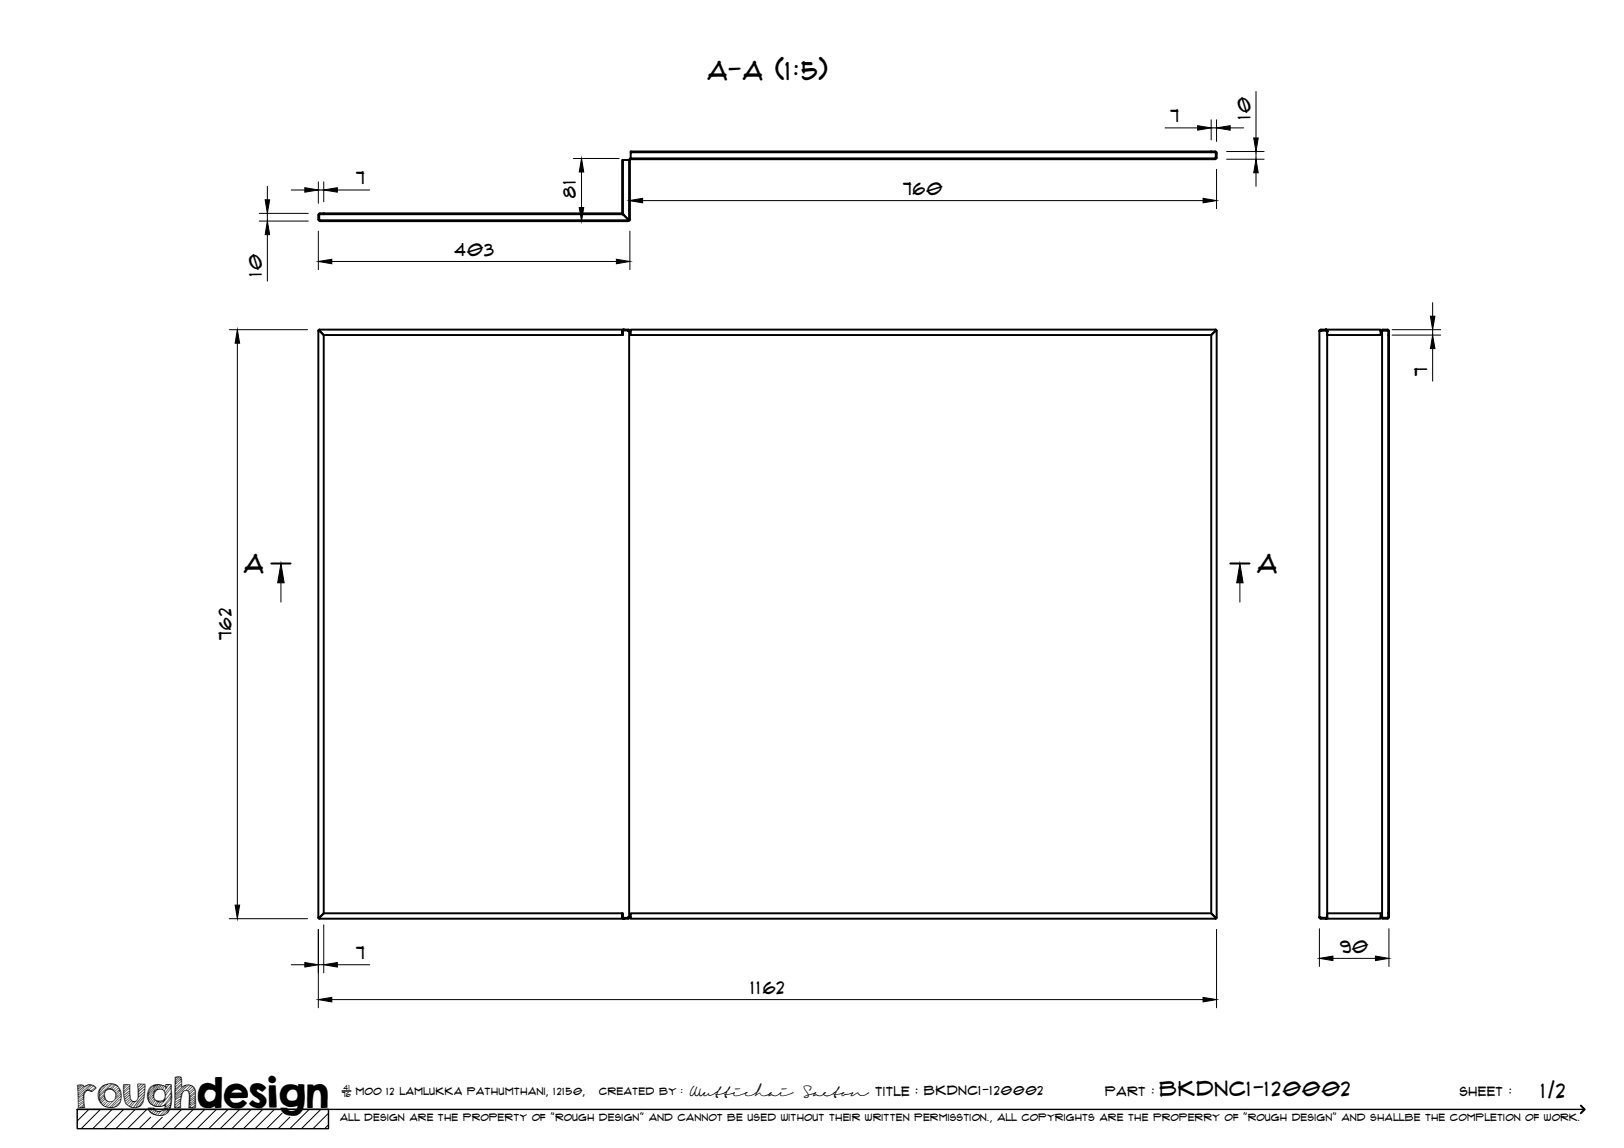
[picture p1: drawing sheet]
<svg xmlns="http://www.w3.org/2000/svg" width="420mm" height="297mm" viewBox="0 0 420 297" stroke-linecap="round" stroke-linejoin="round" font-family="sans-serif">
<!-- layer: Visible -->
<g fill="none" stroke="#000" stroke-width=".51">
<path d="M163.2 39.4v-.2h150.2v.2h-150.2v1.6M314.4 39.2h-1v.2h1l.2 .2M314.4 39.2l.4 .4v1.2l-.4 .4M314.4 39.4l.2 .2v1.2l-.2 .2M314.6 39.5v.1M314.6 39.6v1.2M82.4 55.6v1.2M82.4 55.6l.4-.4h1v.2h-1l-.2 .2M82.4 56.8l.4 .4M82.5 55.6v1.2M82.6 56.8l.2 .2h79.8M82.6 55.5v.1"/>
<path d="M82.6 56.8v.1M82.6 55.6v1.2M82.8 57.2h79.8M161 55.2l.4 .4M161 55.4h-77.2v-.2h77.2v.2l1.5 1.4M161.2 55.2l.2 .4M161.2 41.4h-.2v13.8M161.4 55.6l1.2 1.2M162.5 56.8l.1 .2M162.6 56.8h.2M162.8 56.8l-.2 .2M162.8 41.4h-1.6v13.8h-.2"/>
<path d="M162.8 41.4v15.4M163.2 41l-.4 .4M314.4 41.2h-151.2l-.2 .2v15.4l-.4 .4M314.6 40.8l-.2 .2h-151.2M314.6 40.8v.1M82.4 85.5h.2l1.2 1.2v149.6l-1.4 1.2v-152l.4 .2M82.6 85.3l.2 .4M82.8 85.7h.1M161.4 85.3h-78.8l1.2 1.4h77.2v-1.1M161.4 85.3h1.2l.4 .4M161.4 85.3l-.4 .2v1.2h.2v-1.2h1.4M162.6 85.5v.2z"/>
<path d="M162.6 85.7h.2M162.6 85.5l.2 .2M162.8 85.7v151.6l-.2 .2M162.8 85.7h.4M314.3 85.7h.1M314.6 85.3l-.3 .4 .3-.4h-151.4v1.4h150.2l.9-1M314.8 85.5l-.4 .2M341.4 85.7h.1M341.8 85.5l-.4 .2v151.6l.4 .2M341.8 85.5h1.2M341.8 85.5h-.1M343 85.5l.4 .2v151.6"/>
<path d="M343 85.3h14.2v.4M343 85.3l.4 .4zM343 85.3h-1.3l-.3 .4M343 85.5h.1M343.3 85.6l.1 1.1h13.8v-1M357.2 85.7h.4M357.4 85.7l.4-.4h1.4l.2 .4v1h-.2v-1M357.6 85.7v151.6M357.7 85.5h.1M357.8 85.5h1.2M357.8 85.5l-.2 .2M359 85.5h.1"/>
<path d="M359 85.5l.2 .2M359.2 86.7v149.6M359.4 86.7h-.2M359.4 86.7v149.6M82.8 237.3l-.4 .2M82.8 237.3h.1M82.8 237.3l-.2 .4h78.8M161 237.4v-1.1h-77.2l-1.2 1.2v.2M162.6 237.5l-1.4-.1v-1.1h-.2v1.2l.4 .2M162.6 237.3l-.1 .2zM162.6 237.3h.6M163 237.3l-.4 .4h-1.2"/>
<path d="M163.2 236.3h150.2l1.2 1.4h-151.4zM314.3 237.3l.3 .4M314.4 237.3l.4 .2v-152l-1.4 1.2v149.6l1.2 1.2h.2M314.4 237.3h-.1M341.4 237.3l.3 .4h1.3M341.4 237.3h.1M341.7 237.5h.1M341.8 237.5h1.2M343.1 237.5h-.1M343.4 237.3l-.4 .4M343.4 237.3l-.4 .2M343.4 237.3v-1h13.8v1.4h-14.2"/>
<path d="M343.4 237.3l-.1 .1M357.2 237.3h.4M357.6 237.3l.2 .2M357.7 237.5h.1M359 237.5h.1M359 237.5h-1.2h1.2M359.2 236.3h.2v1l-.2 .3-1.4 .1-.4-.4M359.2 236.3v1l-.2 .2M359.2 236.3h.2M359.2 237.3l-.2 .2"/>
</g>
<g fill="#000">
<circle cx="161.4" cy="85.3" r=".25"/>
<circle cx="341.4" cy="85.7" r=".25"/>
<circle cx="341.8" cy="85.5" r=".25"/>
<circle cx="343" cy="85.3" r=".25"/>
<circle cx="343.4" cy="85.7" r=".25"/>
<circle cx="161.4" cy="237.7" r=".25"/>
<circle cx="341.4" cy="237.3" r=".25"/>
<circle cx="341.8" cy="237.5" r=".25"/>
<circle cx="343" cy="237.7" r=".25"/>
</g>
<!-- layer: TitleBlock -->
<path d="M20 287h65v5h-65zM20 287h390M88.5 282.3h2.3" fill="none" stroke="#000" stroke-width=".36"/>
<path d="M409 286.1l1 .9-1 1" fill="none" stroke="#000" stroke-width=".51"/>
<g fill="none" stroke="#000" stroke-width=".26">
<path d="M23 287l-3 3.1M26 287l-5 5M29 287l-5 5M32 287l-5 5M35 287l-5 5M38 287l-5 5M39 289.1l-3 2.9M42 289.1l-3 2.9M47 287l-5 5M50 287l-5 5M53 287l-5 5M56 287l-5 5"/>
<path d="M59 287l-5 5M62 287l-5 5M65 287l-5 5M68 287l-5 5M71 287l-5 5M73 288l-4 4M75 289.1l-3 2.9M80 287l-5 5M83 287l-5 5M85 288l-4 4M85 291l-1 1"/>
</g>
<!-- layer: FD_Dimensions -->
<g fill="none" stroke="#000" stroke-width=".26">
<path d="M301.4 33.1h8.5M313.4 31v5.2M313.4 33.1h1.3M314.7 31v5.6M317.4 39.2h9.6M318.3 33.1h3.5M325 23.7v12M325 39.2v2M67.1 55.2h12.7M67.1 57.2h12.7M69.2 48.2v3.5M69.2 55.2v2"/>
<path d="M75.4 49.2h3.5M82.4 47.1v5.5M82.4 59.8v10M82.4 49.2h1.4M83.8 47.1v5.1M87.3 49.2h8.4M148.4 41h11.8M150.5 44.5v9.2M152.5 57.2h1M162.8 54v.9M163 59.8v10M166.3 51.9h145"/>
<path d="M314.7 43.8v10.2M317.4 41.2h9.6M325 44.7v3.5M69.2 60.7v12.1M85.9 67.7h73.6M370.6 78.3v3.5M59.3 85.3h20.3M61.4 88.8v145.4M360.2 85.3h12.5M360.2 86.7h12.5M370.6 85.3v1.4M370.6 90.2v8.4"/>
<path d="M59.3 237.7h20.3M83.8 239.3v12.4M75.4 249.6h3.5M82.4 240.5v20.3M82.4 249.6h1.4M85.9 258.6h225.4M87.3 249.6h8.4M314.7 240.5v20.3M341.4 240.3v9.8M344.8 248h11.1M359.3 240.3v9.8"/>
</g>
<g fill="#000" stroke="#000" stroke-width=".26">
<path d="M309.9 32.5l3.5 .6-3.5 .6zM314.7 33.1l3.6-.6v1.2zM324.4 35.7h1.1l-.5 3.5zM68.6 51.7h1.2l-.6 3.5zM78.9 48.6l3.5 .6-3.5 .5zM83.8 49.2l3.5-.6v1.1zM149.9 53.7h1.1l-.5 3.5zM150.5 41l.5 3.5h-1.1zM162.8 51.9l3.5-.6v1.2zM311.3 51.3l3.4 .6-3.4 .6zM325 41.2l.5 3.5h-1.1zM69.2 57.2l.6 3.5h-1.2z"/>
<path d="M82.4 67.7l3.5-.6v1.1zM159.5 67.1l3.5 .6-3.5 .5zM61.4 85.3l.6 3.5h-1.2zM370.1 81.8h1.1l-.6 3.5zM370.6 86.7l.6 3.5h-1.1zM60.8 234.2h1.2l-.6 3.5zM78.9 249.1l3.5 .5-3.5 .6zM82.4 258.6l3.5-.5v1.1zM83.8 249.6l3.5-.5v1.1zM311.3 258.1l3.4 .5-3.4 .6zM341.4 248l3.4-.6v1.1zM355.9 247.4l3.4 .6-3.4 .5z"/>
</g>
<!-- layer: Hatching -->
<g fill="none" stroke="#000" stroke-width=".26">
<path d="M313.5 39.2l-.1 .2M314 39.2l-.2 .2M314.4 39.2l-.2 .2M314.7 39.4l-.2 .1M314.7 39.8l-.1 .1M82.6 56l-.2 .2M82.6 56.4l-.2 .2M82.6 56.9l-.2 .1M82.6 55.5l-.2 .2M82.9 55.2l-.2 .2M82.9 57l-.2 .2M83.3 55.2l-.2 .2"/>
<path d="M83.3 57l-.2 .2M83.8 55.2l-.2 .2M83.8 57l-.2 .2M84.2 57l-.2 .2M84.7 57l-.2 .2M85.1 57l-.2 .2M85.6 57l-.2 .2M86 57l-.2 .2M86.5 57l-.2 .2M86.9 57l-.2 .2M87.4 57l-.2 .2M87.8 57l-.2 .2"/>
<path d="M88.3 57l-.2 .2M88.7 57l-.2 .2M89.2 57l-.2 .2M89.6 57l-.2 .2M90.1 57l-.2 .2M90.5 57l-.2 .2M91 57l-.2 .2M91.4 57l-.2 .2M91.9 57l-.2 .2M92.3 57l-.2 .2M92.8 57l-.2 .2M93.2 57l-.2 .2"/>
<path d="M93.7 57l-.2 .2M94.1 57l-.2 .2M94.6 57l-.2 .2M95 57l-.2 .2M95.5 57l-.3 .2M95.9 57l-.2 .2M96.4 57l-.2 .2M96.8 57l-.2 .2M97.3 57l-.3 .2M97.7 57l-.2 .2M98.1 57l-.1 .2M98.6 57l-.2 .2"/>
<path d="M99.1 57l-.3 .2M99.5 57l-.2 .2M99.9 57l-.1 .2M100.4 57l-.2 .2M100.8 57l-.2 .2M101.3 57l-.2 .2M101.7 57l-.2 .2M102.2 57l-.2 .2M102.6 57l-.2 .2M103.1 57l-.2 .2M103.5 57l-.2 .2M104 57l-.2 .2"/>
<path d="M104.4 57l-.2 .2M104.9 57l-.2 .2M105.3 57l-.2 .2M105.8 57l-.2 .2M106.2 57l-.2 .2M106.7 57l-.2 .2M107.1 57l-.2 .2M107.6 57l-.2 .2M108 57l-.2 .2M108.5 57l-.2 .2M108.9 57l-.2 .2M109.4 57l-.2 .2"/>
<path d="M109.8 57l-.2 .2M110.3 57l-.2 .2M110.7 57l-.2 .2M111.2 57l-.2 .2M111.6 57l-.2 .2M112.1 57l-.2 .2M112.5 57l-.2 .2M113 57l-.2 .2M113.4 57l-.2 .2M113.9 57l-.2 .2M114.3 57l-.2 .2M114.8 57l-.2 .2"/>
<path d="M115.2 57l-.2 .2M115.7 57l-.2 .2M116.1 57l-.2 .2M116.6 57l-.2 .2M117 57l-.2 .2M117.5 57l-.2 .2M117.9 57l-.2 .2M118.4 57l-.2 .2M118.8 57l-.2 .2M119.3 57l-.2 .2M119.7 57l-.2 .2M120.2 57l-.2 .2"/>
<path d="M120.6 57l-.2 .2M121.1 57l-.2 .2M121.5 57l-.2 .2M121.9 57l-.1 .2M122.4 57l-.2 .2M122.9 57l-.3 .2M123.3 57l-.2 .2M123.7 57l-.2 .2M124.2 57l-.2 .2M124.7 57l-.3 .2M125.1 57l-.2 .2M125.5 57l-.2 .2"/>
<path d="M126 57l-.2 .2M126.4 57l-.2 .2M126.9 57l-.2 .2M127.3 57l-.2 .2M127.8 57l-.2 .2M128.2 57l-.2 .2M128.7 57l-.2 .2M129.1 57l-.2 .2M129.6 57l-.2 .2M130 57l-.2 .2M130.5 57l-.2 .2M130.9 57l-.2 .2"/>
<path d="M131.4 57l-.2 .2M131.8 57l-.2 .2M132.3 57l-.2 .2M132.7 57l-.2 .2M133.2 57l-.2 .2M133.6 57l-.2 .2M134.1 57l-.2 .2M134.5 57l-.2 .2M135 57l-.2 .2M135.4 57l-.2 .2M135.9 57l-.2 .2M136.3 57l-.2 .2"/>
<path d="M136.8 57l-.2 .2M137.2 57l-.2 .2M137.7 57l-.2 .2M138.1 57l-.2 .2M138.6 57l-.2 .2M139 57l-.2 .2M139.5 57l-.2 .2M139.9 57l-.2 .2M140.4 57l-.2 .2M140.8 57l-.2 .2M141.3 57l-.2 .2M141.7 57l-.2 .2"/>
<path d="M142.2 57l-.2 .2M142.6 57l-.2 .2M143 57l-.1 .2M143.5 57l-.2 .2M144 57l-.3 .2M144.4 57l-.2 .2M144.8 57l-.1 .2M145.3 57l-.2 .2M145.8 57l-.3 .2M146.2 57l-.2 .2M146.6 57l-.1 .2M147.1 57l-.2 .2"/>
<path d="M147.6 57l-.3 .2M148 57l-.2 .2M148.4 57l-.1 .2M148.9 57l-.2 .2M149.3 57l-.2 .2M149.8 57l-.2 .2M150.2 57l-.2 .2M150.7 57l-.2 .2M151.1 57l-.2 .2M151.6 57l-.2 .2M152 57l-.2 .2M152.5 57l-.2 .2"/>
<path d="M152.9 57l-.2 .2M153.4 57l-.2 .2M153.8 57l-.2 .2M154.3 57l-.2 .2M154.7 57l-.2 .2M155.2 57l-.2 .2M155.6 57l-.2 .2M156.1 57l-.2 .2M156.5 57l-.2 .2M157 57l-.2 .2M157.4 57l-.2 .2M157.9 57l-.2 .2"/>
<path d="M158.3 57l-.2 .2M158.8 57l-.2 .2M159.2 57l-.2 .2M159.7 57l-.2 .2M160.1 57l-.2 .2M160.6 57l-.2 .2M161 57l-.2 .2M161.5 57l-.2 .2M161.9 57l-.2 .2M162.4 57l-.2 .2M163 41.6l-.2 .2M163 42l-.2 .2"/>
<path d="M163 42.5l-.2 .2M163 42.9l-.2 .2M163 43.4l-.2 .2M163 43.8l-.2 .2M163 44.3l-.2 .2M163 44.7l-.2 .2M163 45.2l-.2 .2M163 45.6l-.2 .2M163 46.1l-.2 .2M163 46.5l-.2 .2M163 47l-.2 .2M163 47.4l-.2 .2"/>
<path d="M163 48.8l-.2 .2M163 47.9l-.2 .2M163 49.2l-.2 .2M163 48.3l-.2 .2M163 49.7l-.2 .2M163 50.1l-.2 .2M163 50.6l-.2 .2M163 51l-.2 .2M163 51.5l-.2 .2M163 51.9l-.2 .2M163 52.4l-.2 .2M163 52.8l-.2 .2"/>
<path d="M163 53.3l-.2 .2M163 53.7l-.2 .2M163 54.2l-.2 .2M163 54.6l-.2 .2M163 55.1l-.2 .2M163 55.5l-.2 .2M163 56l-.2 .2M163 56.4l-.2 .2M163 56.9l-.4 .3M163.1 41l-.3 .3M163.5 41l-.2 .2M164 41l-.2 .2"/>
<path d="M164.4 41l-.2 .2M164.9 41l-.2 .2M165.3 41l-.2 .2M165.8 41l-.2 .2M166.2 41l-.2 .2M166.7 41l-.2 .2M167.1 41l-.2 .2M167.6 41l-.2 .2M168 41l-.2 .2M168.5 41l-.2 .2M168.9 41l-.2 .2M169.4 41l-.2 .2"/>
<path d="M169.8 41l-.2 .2M170.3 41l-.2 .2M170.7 41l-.2 .2M171.2 41l-.2 .2M171.6 41l-.2 .2M172.1 41l-.2 .2M172.5 41l-.2 .2M173 41l-.2 .2M173.4 41l-.2 .2M173.9 41l-.2 .2M174.3 41l-.2 .2M174.8 41l-.2 .2"/>
<path d="M175.2 41l-.2 .2M175.7 41l-.2 .2M176.1 41l-.2 .2M176.6 41l-.2 .2M177 41l-.2 .2M177.5 41l-.2 .2M177.9 41l-.2 .2M178.4 41l-.2 .2M178.8 41l-.2 .2M179.3 41l-.3 .2M179.7 41l-.2 .2M180.1 41l-.1 .2"/>
<path d="M180.6 41l-.2 .2M181.1 41l-.3 .2M181.5 41l-.2 .2M181.9 41l-.1 .2M182.4 41l-.2 .2M182.9 41l-.3 .2M183.3 41l-.2 .2M183.7 41l-.1 .2M184.2 41l-.2 .2M184.6 41l-.2 .2M185.1 41l-.2 .2M185.5 41l-.2 .2"/>
<path d="M186 41l-.2 .2M186.4 41l-.2 .2M186.9 41l-.2 .2M187.3 41l-.2 .2M187.8 41l-.2 .2M188.2 41l-.2 .2M188.7 41l-.2 .2M189.1 41l-.2 .2M189.6 41l-.2 .2M190 41l-.2 .2M190.5 41l-.2 .2M190.9 41l-.2 .2"/>
<path d="M191.4 41l-.2 .2M191.8 41l-.2 .2M192.3 41l-.2 .2M192.7 41l-.2 .2M193.2 41l-.2 .2M193.6 41l-.2 .2M194.1 41l-.2 .2M194.5 41l-.2 .2M195 41l-.2 .2M195.4 41l-.2 .2M195.9 41l-.2 .2M196.3 41l-.2 .2"/>
<path d="M196.8 41l-.2 .2M197.2 41l-.2 .2M197.7 41l-.2 .2M198.1 41l-.2 .2M198.6 41l-.2 .2M199 41l-.2 .2M199.5 41l-.2 .2M199.9 41l-.2 .2M200.4 41l-.2 .2M200.8 41l-.2 .2M201.3 41l-.2 .2M201.7 41l-.2 .2"/>
<path d="M202.2 41l-.2 .2M202.6 41l-.2 .2M203.1 41l-.2 .2M203.5 41l-.2 .2M204 41l-.2 .2M204.4 41l-.2 .2M204.9 41l-.2 .2M205.3 41l-.2 .2M205.7 41l-.2 .2M206.2 41l-.2 .2M206.7 41l-.3 .2M207.1 41l-.2 .2"/>
<path d="M207.5 41l-.2 .2M208 41l-.2 .2M208.4 41l-.2 .2M208.9 41l-.2 .2M209.3 41l-.2 .2M209.8 41l-.2 .2M210.2 41l-.2 .2M210.7 41l-.2 .2M211.1 41l-.2 .2M211.6 41l-.2 .2M212 41l-.2 .2M212.5 41l-.2 .2"/>
<path d="M212.9 41l-.2 .2M213.4 41l-.2 .2M213.8 41l-.2 .2M214.3 41l-.2 .2M214.7 41l-.2 .2M215.2 41l-.2 .2M215.6 41l-.2 .2M216.1 41l-.2 .2M216.5 41l-.2 .2M217 41l-.2 .2M217.4 41l-.2 .2M217.9 41l-.2 .2"/>
<path d="M218.3 41l-.2 .2M218.8 41l-.2 .2M219.2 41l-.2 .2M219.7 41l-.2 .2M220.1 41l-.2 .2M220.6 41l-.2 .2M221 41l-.2 .2M221.5 41l-.2 .2M221.9 41l-.2 .2M222.4 41l-.2 .2M222.8 41l-.2 .2M223.3 41l-.2 .2"/>
<path d="M223.7 41l-.2 .2M224.2 41l-.2 .2M224.6 41l-.2 .2M225.1 41l-.2 .2M225.5 41l-.2 .2M226 41l-.2 .2M226.4 41l-.2 .2M226.8 41l-.1 .2M227.3 41l-.2 .2M227.8 41l-.3 .2M228.2 41l-.2 .2M228.6 41l-.1 .2"/>
<path d="M229.1 41l-.2 .2M229.6 41l-.3 .2M230 41l-.2 .2M230.4 41l-.1 .2M230.9 41l-.2 .2M231.4 41l-.3 .2M231.8 41l-.2 .2M232.2 41l-.1 .2M232.7 41l-.2 .2M233.1 41l-.2 .2M233.6 41l-.2 .2M234 41l-.2 .2"/>
<path d="M234.5 41l-.2 .2M234.9 41l-.2 .2M235.4 41l-.2 .2M235.8 41l-.2 .2M236.3 41l-.2 .2M236.7 41l-.2 .2M237.2 41l-.2 .2M237.6 41l-.2 .2M238.1 41l-.2 .2M238.5 41l-.2 .2M239 41l-.2 .2M239.4 41l-.2 .2"/>
<path d="M239.9 41l-.2 .2M240.3 41l-.2 .2M240.8 41l-.2 .2M241.2 41l-.2 .2M241.7 41l-.2 .2M242.1 41l-.2 .2M242.6 41l-.2 .2M243 41l-.2 .2M243.5 41l-.2 .2M243.9 41l-.2 .2M244.4 41l-.2 .2M244.8 41l-.2 .2"/>
<path d="M245.3 41l-.2 .2M245.7 41l-.2 .2M246.2 41l-.2 .2M246.6 41l-.2 .2M247.1 41l-.2 .2M247.5 41l-.2 .2M247.9 41l-.1 .2M248.4 41l-.2 .2M248.9 41l-.3 .2M249.3 41l-.2 .2M249.7 41l-.1 .2M250.2 41l-.2 .2"/>
<path d="M250.7 41l-.3 .2M251.1 41l-.2 .2M251.5 41l-.1 .2M252 41l-.2 .2M252.5 41l-.3 .2M252.9 41l-.2 .2M253.3 41l-.1 .2M253.8 41l-.2 .2M254.2 41l-.2 .2M254.7 41l-.2 .2M255.1 41l-.2 .2M255.6 41l-.2 .2"/>
<path d="M256 41l-.2 .2M256.5 41l-.2 .2M256.9 41l-.2 .2M257.4 41l-.2 .2M257.8 41l-.2 .2M258.3 41l-.2 .2M258.7 41l-.2 .2M259.2 41l-.2 .2M259.6 41l-.2 .2M260.1 41l-.2 .2M260.5 41l-.2 .2M261 41l-.2 .2"/>
<path d="M261.4 41l-.2 .2M261.9 41l-.2 .2M262.3 41l-.2 .2M262.8 41l-.2 .2M263.2 41l-.2 .2M263.7 41l-.2 .2M264.1 41l-.2 .2M264.6 41l-.2 .2M265 41l-.2 .2M265.5 41l-.2 .2M265.9 41l-.2 .2M266.4 41l-.2 .2"/>
<path d="M266.8 41l-.2 .2M267.3 41l-.2 .2M267.7 41l-.2 .2M268.2 41l-.2 .2M268.6 41l-.2 .2M269 41l-.1 .2M269.5 41l-.2 .2M270 41l-.3 .2M270.4 41l-.2 .2M270.8 41l-.1 .2M271.3 41l-.2 .2M271.8 41l-.3 .2"/>
<path d="M272.2 41l-.2 .2M272.6 41l-.1 .2M273.1 41l-.2 .2M273.6 41l-.3 .2M274 41l-.2 .2M274.4 41l-.1 .2M274.9 41l-.2 .2M275.3 41l-.2 .2M275.8 41l-.2 .2M276.2 41l-.2 .2M276.7 41l-.2 .2M277.1 41l-.2 .2"/>
<path d="M277.6 41l-.2 .2M278 41l-.2 .2M278.5 41l-.2 .2M278.9 41l-.2 .2M279.4 41l-.2 .2M279.8 41l-.2 .2M280.3 41l-.2 .2M280.7 41l-.2 .2M281.2 41l-.2 .2M281.6 41l-.2 .2M282.1 41l-.2 .2M282.5 41l-.2 .2"/>
<path d="M283 41l-.2 .2M283.4 41l-.2 .2M283.9 41l-.2 .2M284.3 41l-.2 .2M284.8 41l-.2 .2M285.2 41l-.2 .2M285.7 41l-.2 .2M286.1 41l-.2 .2M286.6 41l-.2 .2M287 41l-.2 .2M287.5 41l-.2 .2M287.9 41l-.2 .2"/>
<path d="M288.4 41l-.2 .2M288.8 41l-.2 .2M289.3 41l-.2 .2M289.7 41l-.2 .2M290.2 41l-.2 .2M290.6 41l-.2 .2M291.1 41l-.2 .2M291.5 41l-.2 .2M292 41l-.2 .2M292.4 41l-.2 .2M292.9 41l-.2 .2M293.3 41l-.2 .2"/>
<path d="M293.8 41l-.2 .2M294.2 41l-.2 .2M294.7 41l-.3 .2M295.1 41l-.2 .2M295.6 41l-.2 .2M296 41l-.2 .2M296.4 41l-.2 .2M296.9 41l-.2 .2M297.3 41l-.2 .2M297.8 41l-.2 .2M298.2 41l-.2 .2M298.7 41l-.2 .2"/>
<path d="M299.1 41l-.2 .2M299.6 41l-.2 .2M300 41l-.2 .2M300.5 41l-.2 .2M300.9 41l-.2 .2M301.4 41l-.2 .2M301.8 41l-.2 .2M302.3 41l-.2 .2M302.7 41l-.2 .2M303.2 41l-.2 .2M303.6 41l-.2 .2M304.1 41l-.2 .2"/>
<path d="M304.5 41l-.2 .2M305 41l-.2 .2M305.4 41l-.2 .2M305.9 41l-.2 .2M306.3 41l-.2 .2M306.8 41l-.2 .2M307.2 41l-.2 .2M307.7 41l-.2 .2M308.1 41l-.2 .2M308.6 41l-.2 .2M309 41l-.2 .2M309.5 41l-.2 .2"/>
<path d="M309.9 41l-.2 .2M310.4 41l-.2 .2M310.8 41l-.2 .2M311.3 41l-.2 .2M311.7 41l-.2 .2M312.2 41l-.2 .2M312.6 41l-.2 .2M313.1 41l-.2 .2M313.5 41l-.2 .2M314 41l-.2 .2M314.4 41l-.2 .2M314.7 40.2l-.1 .2"/>
<path d="M314.7 40.6l-.2 .3"/>
</g>
<!-- layer: Section Lines -->
<path d="M70.2 145.8h5M318.3 145.8h5" fill="none" stroke="#000" stroke-width=".51"/>
<path d="M72.7 150.8v5M320.8 150.8v5" fill="none" stroke="#000" stroke-width=".26"/>
<path d="M72.7 145.8l.8 5h-1.7zM320.8 145.8l.8 5h-1.6z" fill="#000" stroke="#000" stroke-width=".26"/>
<text font-size="9.7" x="19.9" y="286.8">roughdesign</text>
<g font-size="6.6">
<text x="183" y="20.8">A-A (1:5)</text>
<text x="63.1" y="148.2">A</text>
<text x="325.3" y="148.2">A</text>
</g>
<g font-size="5.3">
<text x="300.1" y="283.6">BKDNC1-120002</text>
<text x="398.7" y="284">1/2</text>
</g>
<g font-size="4.6">
<text x="302.9" y="31.7">7</text>
<text x="323.5" y="30.8" transform="rotate(-90 323.5 30.8)">10</text>
<text x="92.2" y="47.7">7</text>
<text x="149" y="51.1" transform="rotate(-90 149 51.1)">81</text>
<text x="233.7" y="50.4">760</text>
<text x="67.7" y="71.4" transform="rotate(-90 67.7 71.4)">10</text>
<text x="117.6" y="66.2">403</text>
<text x="369.2" y="97.2" transform="rotate(-90 369.2 97.2)">7</text>
<text x="59.9" y="165.5" transform="rotate(-90 59.9 165.5)">762</text>
<text x="92.2" y="248.2">7</text>
<text x="346.7" y="246.5">90</text>
<text x="194.2" y="257.2">1162</text>
</g>
<g font-size="3.4">
<text x="178.3" y="283.5">Wuttichai</text>
<text x="208.1" y="283.5">Saeton title : BKDNC1-120002</text>
</g>
<g font-size="3.3">
<text x="286" y="283.5">Part :</text>
<text x="377.7" y="283.5">sheet :</text>
</g>
<g font-size="2.7">
<text x="92.1" y="283.3">moo 12 Lamlukka pathumthani, 12150,</text>
<text x="155" y="283.3">created by :</text>
</g>
<text font-size="2.6" x="88" y="290.1">all design are the property of &quot;rough design&quot; and cannot be used without their written permisstion., all copyrights are the properry of &quot;rough design&quot; and shallbe the completion of work.</text>
<g font-size="1.9">
<text x="88.5" y="283.9">76</text>
<text x="88.9" y="282.1">41</text>
</g>
</svg>
